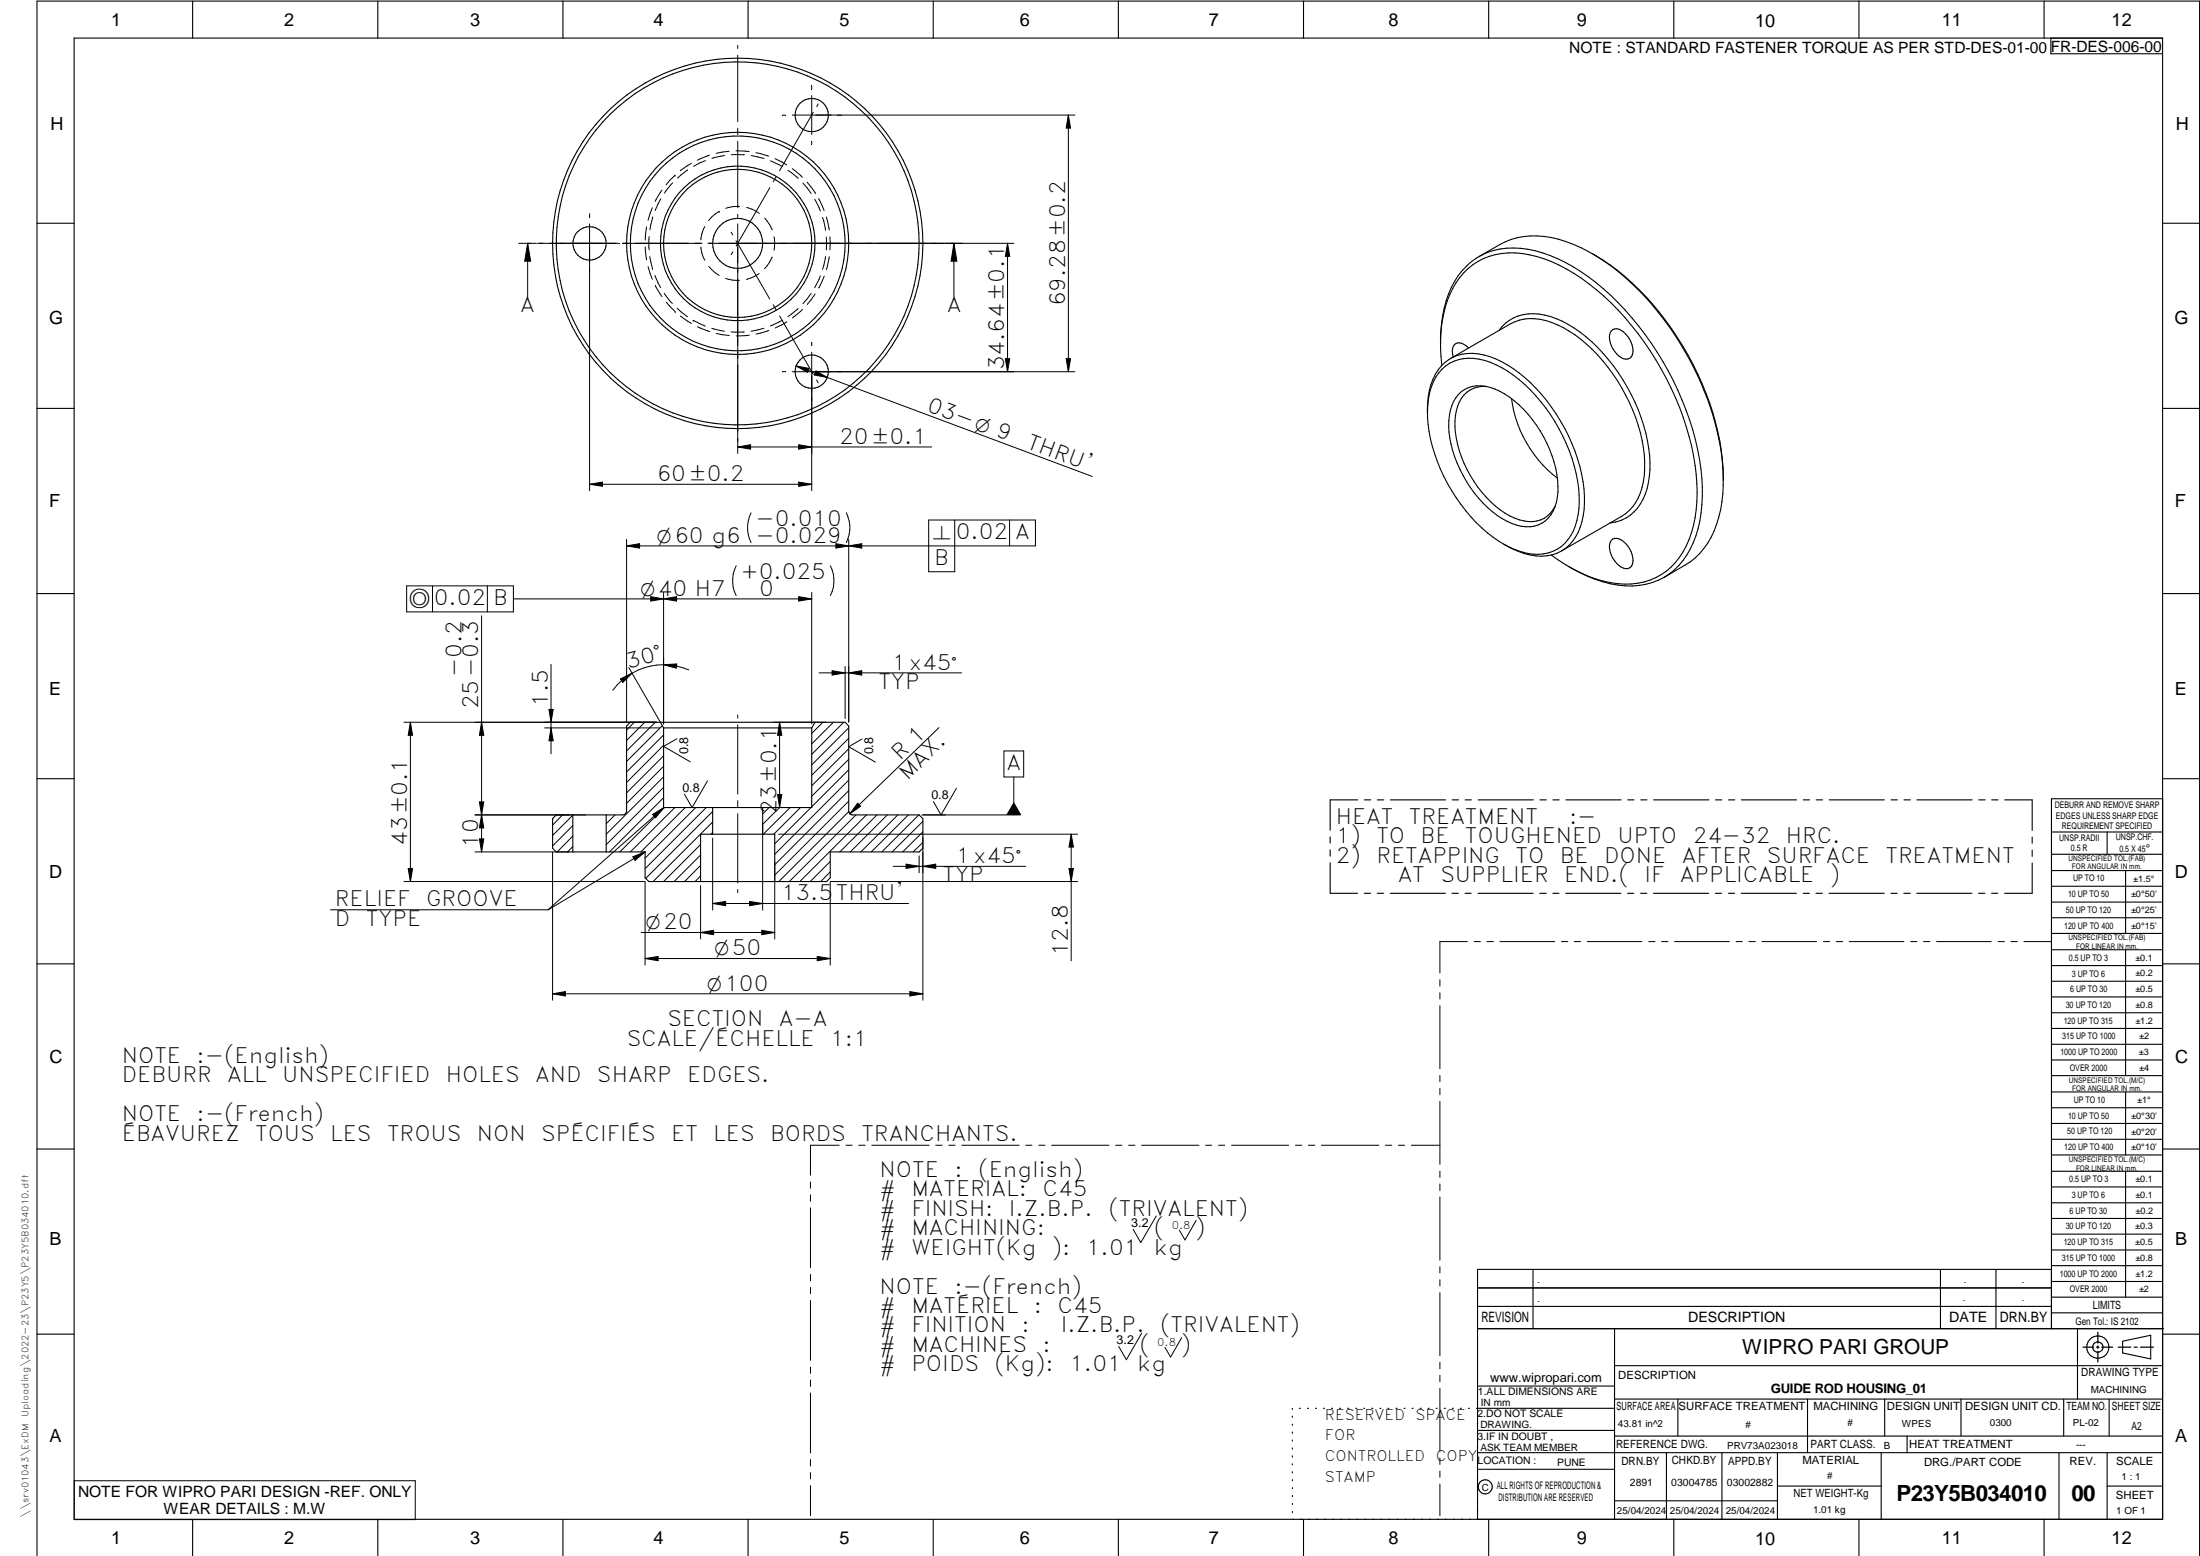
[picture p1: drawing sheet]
<svg xmlns="http://www.w3.org/2000/svg" width="594mm" height="420mm" viewBox="0 0 594 420" stroke-linecap="round" stroke-linejoin="round" font-family="sans-serif">
<g fill="none" stroke="#000" stroke-width=".3">
<path d="M20 10.3h564v400h-564zM52 .3v10M102 .3v10M152 .3v10M202 .3v10M252 .3v10M302 .3v10M352 .3v10M402 .3v10M452 .3v10M502 .3v10M552 .3v10"/>
<path d="M553.8 10.3v4.2h30.2M10 60.3h10M399.4 69.3a28.4 28.4 0 0 1 12-5.4 30.1 30.1 0 0 1 19.6 5.2 74.6 74.6 0 0 1 26.7 30.9 68.7 68.7 0 0 1 7.6 30.9 28 28 0 0 1-6.3 18.6l-2.6 2.2-7 4.2M430 68.5a70.4 70.4 0 0 1 25.9 27.5 70.8 70.8 0 0 1 9.5 32.9M584 60.3h10M389 92.2a29.3 29.3 0 0 1 5.9-19.2 17.6 17.6 0 0 1 15.7-5.9 39.8 39.8 0 0 1 20.3 9.2 81.4 81.4 0 0 1 28.4 50.3 37.6 37.6 0 0 1-2.9 21.7 18.6 18.6 0 0 1-7 7.6M389.3 98.7a35.5 35.5 0 0 1 3-20.8 17.8 17.8 0 0 1 20.7-9.1 44.3 44.3 0 0 1 20.1 11.1 80.7 80.7 0 0 1 24.6 45.8 38 38 0 0 1-2.3 21.7 17.8 17.8 0 0 1-20.4 10 39 39 0 0 1-16.1-7.5M389.4 99.7a11.2 11.2 0 0 1 11.5-2.4 32.3 32.3 0 0 1 15.2 11.2 44.2 44.2 0 0 1 10.4 27 15.4 15.4 0 0 1-5 12.1 12.1 12.1 0 0 1-12 .9 37.6 37.6 0 0 1-17.5-16 40.3 40.3 0 0 1-6.4-23.3 15.4 15.4 0 0 1 3.8-9.5zM391.7 96.8l16.2-9.4a13.5 13.5 0 0 1 12.7 .3 41.4 41.4 0 0 1 18.4 19 37.9 37.9 0 0 1 4.8 23.3 13 13 0 0 1-5.9 9.4l-16.2 9.4M396.6 94a2.99 2.99 0 0 0-3.5-1.2 3.1 3.1 0 0 0-.7 3.6M404.7 89.3a11.2 11.2 0 0 1 12.4-4.2 32.3 32.3 0 0 1 17.2 12 47.2 47.2 0 0 1 11.3 29.7 16.1 16.1 0 0 1-5.3 12.3 10.8 10.8 0 0 1-5.6 2.1M435.1 89.3a2.28 2.28 0 0 1 3.3 .3 6.4 6.4 0 0 1 2.3 6.4 2.1 2.1 0 0 1-3.5 .1 6.4 6.4 0 0 1-2.4-6.3z"/>
<path d="M10 110.3h10M385.4 111.4a18.4 18.4 0 0 1 3.8-12.6 11.8 11.8 0 0 1 13-2.5 37.6 37.6 0 0 1 18 15.5 44.3 44.3 0 0 1 7.7 24 15.8 15.8 0 0 1-5.1 12.2l-1.1 .8M393.8 106.5a8.4 8.4 0 0 1 9.8-1.5 29.7 29.7 0 0 1 14.9 16.4 22.5 22.5 0 0 1 1.4 15.5 7.9 7.9 0 0 1-10.3 4.9 27.1 27.1 0 0 1-14.5-13.4 27 27 0 0 1-3.7-16.3 10.8 10.8 0 0 1 2.4-5.6zM401.4 104.4a7.5 7.5 0 0 0-8.1 6.5 25.3 25.3 0 0 0 3.7 17.5 26.8 26.8 0 0 0 12 11.5 8.2 8.2 0 0 0 9.7-1.4l1.3-1.9M408.2 107.7a32.5 32.5 0 0 0 12.3 21.4M584 110.3h10M406 146.9a17.9 17.9 0 0 0 13.1 2.9l2.6-1M423.6 153a31.1 31.1 0 0 0 19 5.1 18.1 18.1 0 0 0 6.8-2.2M435.1 145.9a2.34 2.34 0 0 1 3.3 .3 6.3 6.3 0 0 1 2.3 6.4 1.89 1.89 0 0 1-2.9 .5 6.5 6.5 0 0 1-3-6.8zM10 160.3h10M584 160.3h10M169.2 196l1-1h58l1 1v23a1.01 1.01 0 0 0 1 1h18l1 1.1v8l-1 .9h-24v7l-1 1h-48l-1-1v-7h-24l-1-.9v-8l1-1.1h18a1.01 1.01 0 0 0 1-1z"/>
<path d="M178.3 195l.9 1.6M179.2 196.6v21.5h40v-21.5M179.2 196.6h40M220.1 195l-.9 1.6M10 210.3h10M192.4 218.1v7.2M205.9 218.1v7.2M366.6 216h-7.4v8.2M368.5 216h1.7M371.9 216h1.8M375.4 216h14.9M392.1 216h1.8"/>
<path d="M395.6 216h1.7M399.2 216h14.9M415.8 216h1.8M419.3 216h1.7M422.9 216h14.9M439.5 216h1.7M443.1 216h1.6M446.5 216h15M463.2 216h1.7M466.8 216h1.7M470.2 216h14.9M487 216h1.6"/>
<path d="M490.4 216h1.8M493.9 216h14.9M510.7 216h1.7M514.1 216h1.8M517.6 216h14.9M534.3 216h1.8M537.8 216h1.7M541.4 216h7.4v8.2M584 215.7h-30v143.1M584 210.3h10M154.7 220v10M163.7 220v10"/>
<path d="M189.2 238v-12.7h20v12.7M359.2 226v1.7M359.2 229.5v1.7M359.2 233v8.2h7.4M548.8 233v8.2h-7.5M548.8 226v1.7M548.8 229.5v1.7M554 224.7h30M554 230.7h30M554 235.1h30M554 239.3h30M569 224.7v6"/>
<path d="M574 235.1v17M368.4 241.2h1.7M371.9 241.2h1.7M375.4 241.2h14.9M392.1 241.2h1.7M395.6 241.2h1.7M399.1 241.2h14.9M415.8 241.2h1.7M419.3 241.2h1.7M422.8 241.2h14.9M439.5 241.2h1.7M443 241.2h1.7"/>
<path d="M446.5 241.2h14.9M463.2 241.2h1.7M466.7 241.2h1.7M470.2 241.2h14.9M486.9 241.2h1.7M490.4 241.2h1.7M493.9 241.2h14.9M510.6 241.2h1.7M514.1 241.2h1.7M517.6 241.2h14.9M534.3 241.2h1.7M537.8 241.2h1.7"/>
<path d="M554 243.6h30M554 247.8h30M554 252.1h30M554 256.5h30M574 256.5v33.9M10 260.3h10M554 260.7h30M554 265h30M554 269.2h30M554 273.5h30M554 277.7h30M584 260.3h10"/>
<path d="M554 282h30M554 286.2h30M554 290.4h30M554 294.9h30M554 299.1h30M574 294.9v17M10 310.3h10M554 303.4h30M554 307.6h30M554 311.9h30M554 316.3h30M574 316.3v34"/>
<path d="M584 310.3h10M554 320.5h30M554 324.8h30M554 329h30M554 333.2h30M554 337.5h30M399 358.8h185.2M399 352.8h155M399 347.8h155M414 342.8v16M436 358.8v51.5M524 342.8v16"/>
<path d="M539 342.8v16M554 341.8h30M554 346h30M554 350.3h30M554 354.5h30M554 342.8h-155v67.5M561 358.8v19M10 360.3h10M399 374.3h37M436 377.8h148M453.1 377.8v10M488.1 377.8v14.5"/>
<path d="M508.9 377.8v10M529.5 377.8v10M557.3 377.8v10M569.5 377.8v10M573.2 362.2l7.6-1.6v6.3l-7.6-1.6zM584 368.8h-148M584 360.3h10M349 380.3v.3M349 382.4v.3M349 384.6v.3M349 386.7v.3M349 388.8v.3"/>
<path d="M349 391v.3M349 393.1v.3M349 395.3v.3M349 397.4v.3M349 399.5v.3M350.9 380.3h.2M353.1 380.3h.2M355.2 380.3h.3M357.4 380.3h.3M359.6 380.3h.3M361.7 380.3h.3M363.9 380.3h.3"/>
<path d="M366.1 380.3h.3M368.3 380.3h.2M370.4 380.3h.3M372.6 380.3h.3M374.8 380.3h.3M376.9 380.3h.4M379.1 380.3h.3M381.3 380.3h.3M383.4 380.3h.4M385.6 380.3h.3M387.8 380.3h.3M390 380.3h.3"/>
<path d="M392.2 380.3h.3M394.3 380.3h.3M396.5 380.3h.3M398.7 380.3h37.3M399 396.7h37M399 392.3h185M399 386.2h37M436 387.8h148M450 392.3v18M465 392.3v18M480 392.3v18M508 392.3v18"/>
<path d="M515 387.8v4.5M556 392.3v18M569 392.3v18M52 410.3v9.7M102 410.3v9.7M152 410.3v9.7M202 410.3v9.7M252 410.3v9.7M302 410.3v9.7M349 401.7v.3M349 403.8v.4M349 406v.3"/>
<path d="M349 408.1v.3M352 410.3v9.7M402 410.3v9.7M436 405.3h44M452 410.3v9.7M480 401.3h28M502 410.3v9.7M552 410.3v9.7M569 401.3h15M10 420v-419.7h584v419.7"/>
<circle cx="219.2" cy="31.1" r="4.5"/>
<circle cx="159.2" cy="65.7" r="4.5"/>
<circle cx="199.2" cy="65.7" r="6.8"/>
<circle cx="199.2" cy="65.7" r="30"/>
<circle cx="199.2" cy="65.7" r="49"/>
<circle cx="199.2" cy="65.7" r="29"/>
<circle cx="199.2" cy="65.7" r="20"/>
<circle cx="199.2" cy="65.7" r="50"/>
<circle cx="199.2" cy="65.7" r="20.9"/>
<circle cx="219.2" cy="100.4" r="4.5"/>
<circle cx="566.5" cy="363.7" r="1.39"/>
<circle cx="566.5" cy="363.8" r="3"/>
<circle cx="401.1" cy="401.5" r="1.9"/>
</g>
<g fill="none" stroke="#000" stroke-width=".27">
<path d="M199.2 12.2v.9M199.2 14.9v18M199.2 34.6v1.8M199.2 38.1v18M211.4 31.1h.6M219.2 23.2v.8M219.2 38.2v.7M219.2 25.8v10.5M219.6 30.3l-9.1 15.8M220.9 28.1l-.4 .7M288.5 31.1l.6 3.5h-1.2zM288.5 31.1v69.3"/>
<path d="M290.3 31.1h-76.4M159.2 57.7v.1M159.2 57.9v.7M176.1 56.1l-1.1 3.4M176.3 58.6l-.8 3.5M178.4 53.7l-1.5 3.2M178.8 51.4l-1.9 3M181.6 49.4l-2.2 2.8M182.3 47.3l-2.4 2.6M182.3 47.3h.1M185.7 45.9l-2.7 2.2M186.7 44.1l-3 2"/>
<path d="M190.5 43.4l-3.2 1.5M191.6 41.9l-3.3 1.4M194.2 57.1h.1M194.2 57.1l-1.1 .7-1.8 1.8M195.7 42l-3.5 .8M196.9 40.9l-3.5 .5M197.5 41.8h3.5M198.7 40.7l3.6 .2M199.2 57.9v.8M199.7 55.8a8.8 8.8 0 0 0-3.7 .5M201.6 56a8.3 8.3 0 0 1 3.4 1.6M202.9 42l3.4 .8"/>
<path d="M204.1 41.2l3.5 1M206.5 58.9l1.3 1.8 .7 1.4M207.9 50.7l-9.1 15.7M208 43.4l3.2 1.6M209.3 42.8l3.1 1.7M209.6 47.6l-.8 1.5M212.8 46l2.8 2.2M213.9 45.6l2.8 2.3M216.8 49.4l2.2 2.8M217.9 49.2l2.2 2.8M220 53.8l1.5 3.2M220.1 52h.1"/>
<path d="M221.1 53.6l1.4 3.3M222.1 58.7l.8 3.5M223.1 58.6l.8 3.5M140.1 65.7h4.8M142.5 65.7l.8 4.8h-1.6zM142.5 65.7v14.4M145.1 65.7h21.9M159.2 60.5v72M168.1 65.7h21.5M174.2 66.7l.4 3.5M174.6 61.3l-.4 3.5M175 72l1.1 3.4"/>
<path d="M175.3 63.9v3.5M175.5 69.3l.7 3.4M176.9 74.5l1.5 3.1M176.9 77l1.9 3.1M179.4 79.2l2.2 2.8M189.3 66.7a8 8 0 0 0 1 3.6M190.3 61.2a7.9 7.9 0 0 0-1 3.6M191.4 71.9l1.7 1.8 1.1 .7M196 75.2l1.9 .4 1.8 .1M197.4 62.7l.5 .7M197.9 68l-.5 .7M198.7 65l9.1 15.7"/>
<path d="M199.2 60.5v61.9M205 73.9l-2 1.1-1.4 .4M208.5 69.4l-.7 1.3-1.3 1.9M209 63.9a7.9 7.9 0 0 1 0 3.7M219 79.2l-2.2 2.8M220.1 79.4l-2.1 2.8M221.5 74.5l-1.5 3.2M222.6 74.5l-1.5 3.3M222.9 69.3l-.8 3.4M223.1 64v3.5M223.9 69.3l-.7 3.5M224.1 63.9v3.6"/>
<path d="M257.6 65.7l.8 4.8h-1.6zM257.6 65.7v14.4M272.1 65.7l.6 3.5h-1.2zM272.1 65.7v34.7M273.8 65.7h-82.6M179.9 81.6l2.4 2.5M182.3 84.2h.1M182.9 83.3l2.7 2.2M183.8 85.4l2.9 1.9M187.2 86.5l3.3 1.6M187.2 86.5h.1M188.3 88.2l3.3 1.3"/>
<path d="M192.2 88.6l3.4 .9M193.4 90l3.5 .6M197.4 89.6l3.6 .1M202.3 90.5l-3.5 .2M206.3 88.6l-3.5 .9M207.6 89.2l-3.4 1M208.8 82.3l.8 1.5M210.5 85.3l9.1 15.8M211.2 86.5l-3.2 1.5M212.5 86.9l-3.2 1.7M215 98.8l8.4 3.1M215 98.8l3.5 .7-.4 1z"/>
<path d="M215.5 83.3l-2.7 2.2M216.7 83.5l-2.7 2.4M219.2 92.5v.7M219.2 95.1v37.4M271.5 96.9h1.2l-.6 3.5zM287.9 96.9h1.2l-.6 3.5zM211.4 100.4h.6M213.9 100.4h76.4M220.3 100.2l3.1 1.7-3.5-.6zM220.5 102.6l.4 .8M223.4 101.9l71.5 26.8M159.2 130.8l3.5-.6v1.1z"/>
<path d="M159.2 130.8h60M199.2 120.7h52.4M199.2 120.7l3.5-.6v1.2zM202.8 138.5a9 9 0 0 0 0 8M215.7 130.2l3.5 .6-3.5 .5zM215.7 120.1l3.5 .6-3.5 .6zM228.6 138.5a9 9 0 0 1 0 8M109.8 158.2h28.8v7h-28.8zM116.8 158.2v7M131.6 158.2v7M169.2 145.7v49.3M169.2 147.4l3.5-.6v1.2z"/>
<path d="M179.2 160v35.5M198.8 152.8a9 9 0 0 0 0 8M219.2 160v35.5M224.2 152.8a9 9 0 0 1 0 8M225.7 146.8v1.2l7-1.2v1.2zM229.2 145.7v49.3M257.8 140.4v14h-7v-14h28.8v7h-110.4M272.6 140.4v7M130 166.3v63.7M138.6 161.7h80.6M148.8 179.4v24.1M175.7 161.1v1.2l7-1.2v1.2z"/>
<path d="M179.2 179.5l3.5-.2-.1 1.1zM215.7 161.1l3.5 .6-3.5 .6zM228.2 180v14M109.1 195h68.2M110.8 195v43M110.8 195l.6 3.5h-1.2zM130 195l.6 3.5h-1.2zM147.1 196.6h31M148.2 191.6h1.2l-.6 3.4zM148.8 196.6l.6 3.4h-1.2zM167.5 183.3l3.2-1.5-2.5 2.5zM169.8 180.3l8.5 14.6"/>
<path d="M170.7 181.8a17 17 0 0 0-5.2 4.6M171.3 195l-2.1 2.1M174.1 195l-4.9 4.9M176.9 195l-7.7 7.8M178.9 196l-9.7 9.6M179.2 198.5l-10 9.9M182.8 199.5l-3.6 2 7.2 4.2M186 180.9a17.1 17.1 0 0 0-15.3 .9M199.2 193v.9M199.2 195.7v18.7M208.8 195h14.3M210.5 195v23.1"/>
<path d="M210.5 195l.6 3.5h-1.1zM221.2 181.7h38.5M222.2 195l-3 3M224.7 181.1l3.5 .6-3.5 .6zM225 195l-5.8 5.9M227.8 195l-8.6 8.7M229.2 196.5l-10 10M229.2 199.3l-10 10M229.2 181.7l3.5-.6v1.2zM232.8 199.6l-3.6 2 7.2 4.2M253.6 196.5l-24.1 23.3M129.4 216.5l1.2 7.1h-1.2l1.2-7.1z"/>
<path d="M176.2 219.9l3.1-1.8-2.3 2.7zM179.2 215.4l-14.6 14.6M179.2 209.8l-15.5 15.5M179.2 212.6l-15.5 15.5M179.2 201.3l-10 10M179.2 204.1l-10 10M179.2 206.9l-10 10M179.3 218.1l-31.3 27.6M179.4 218.1l-12 11.9M182.2 218.1l-12 11.9M185 218.1l-11.9 11.9M187.9 218.1l-13.7 13.6"/>
<path d="M190.7 218.1l-16.5 16.5M191 210.9l-4.1 7.2-2.1-3.6M192.4 219.1l-18 18.1M199.2 216.2v1.7M199.2 219.7v18.7M207.7 218.1l-1.8 1.7M210 214.5h1.1l-.6 3.6zM210.5 218.1l-4.6 4.5M213.4 218.1l-7.3 7.2M216.1 218.1l-7.1 7.2M219 218.1l-9.8 9.7M229.2 216.3l-20 20"/>
<path d="M229.2 202.2l-10 10M229.2 205l-10 10M229.2 207.9l-10 9.9M229.2 210.7l-20 20M229.2 213.5l-20 20M229.2 219.1l-18.9 18.9M231.6 216.9l.8 .8-2.9 2.1zM258.3 212.9l-4.2 7.1-2.1-3.5M271.1 202.8h5.3v7h-5.3zM273.8 209.8v10.2M109.1 238h65.1M110.2 234.5h1.2l-.6 3.5z"/>
<path d="M128.3 220h29.9M128.3 230h25.4M129.4 226.5h1.2l-.6 3.5zM149.2 230.1v40M151.9 220l-2.7 2.8M154.7 220.1l-5.5 5.5M154.7 222.9l-5.5 5.5M154.7 225.8l-4.3 4.2M154.7 228.6l-1.5 1.4M166.1 220l-2.4 2.4M170.9 231.4l3.3-1.4-2.7 2.3zM174.2 238.1v22.5"/>
<path d="M174.2 230l-26.2 15.7h-58.8M189.2 236.5l-1.5 1.5M189.2 233.7l-4.3 4.3M189.2 228l-10 10M189.2 230.9l-7.2 7.1M189.2 239.1v14.4M192.4 222l-16 16M192.4 224.8l-.4 .5M192.4 226.3v19.4M205.9 222.7v23M209.2 232.7v20.8M210.3 225.3h80.7"/>
<path d="M224.2 235.5l-2.6 2.5M224.2 232.6l-5.4 5.4M224.2 238.1v22.5M224.2 238h66.8M231.1 220l-18 18M234 220l-18 18M236.8 220l-10 10M239.6 220l-10 10M241.2 233.9h35.8M242.4 220l-10 10M244.7 233.3l3.5 .6-3.5 .6zM245.3 220l-10 10"/>
<path d="M248.1 220l-10 10M248.2 231.1v4.6M248.9 220h26.6M249.2 227.5l-2.6 2.5M249.2 224.6l-5.5 5.4M249.2 221.8l-8.3 8.2M249.2 233.9l3.5-.6v1.2zM249.2 226.1v44M288.7 234.5h1.1l-.5 3.5zM289.3 225.3l.5 3.4h-1.1zM289.3 225.3v34.2M173.2 251.8h36"/>
<path d="M174.2 258.8l3.5-.5v1.1zM174.2 258.8h50M189.2 251.8l3.5-.6v1.2zM192.4 244h53M192.4 244l3.6-.6v1.2zM199.2 240.2v.8M202.4 243.4l3.5 .6-3.5 .6zM205.7 251.2l3.5 .6-3.5 .6zM220.7 258.3l3.5 .5-3.5 .6zM396.2 254.3h-7.4v8.5M398.1 254.3h1.6M401.5 254.3h1.8"/>
<path d="M405 254.3h14.8M421.6 254.3h1.7M425.1 254.3h1.7M428.6 254.3h14.8M445.2 254.3h1.7M448.7 254.3h1.7M452.2 254.3h14.8M468.8 254.3h1.7M472.3 254.3h1.7M475.8 254.3h14.8M492.4 254.3h1.7M495.8 254.3h1.8"/>
<path d="M499.4 254.3h14.7M516 254.3h1.6M519.4 254.3h1.8M522.9 254.3h14.8M539.5 254.3h1.7M543 254.3h1.7M546.5 254.3h7.4M149.2 268.4h100M149.2 268.4l3.5-.6v1.1zM245.7 267.8l3.5 .6-3.5 .5zM388.8 264.5v1.8M388.8 268.1v1.6"/>
<path d="M388.8 271.6v17M388.8 290.4v1.7M388.8 293.9v1.7M388.8 297.4v17M218.9 319.2v1.6M226.6 309.2h-7.7v8.1M228.4 309.2h1.7M231.9 309.2h1.7M235.4 309.2h15.5M252.7 309.2h1.7M256.2 309.2h1.7M259.7 309.2h15.5"/>
<path d="M277 309.2h1.7M280.5 309.2h1.7M284 309.2h15.5M301.2 309.2h1.8M304.8 309.2h1.7M308.3 309.2h15.5M325.5 309.2h1.7M329.1 309.2h1.6M332.6 309.2h15.4M349.8 309.2h1.7M353.3 309.2h1.7M356.8 309.2h15.5"/>
<path d="M374.1 309.2h1.7M377.6 309.2h1.7M381.1 309.2h7.7M388.8 316.2v1.7M388.8 319.7v1.7M218.9 322.6v1.8M218.9 326.1v16.2M312.2 328.3l-4.1 7.2-2.1-3.6M323 329.6l-3 5.2-1.5-2.6M388.8 323.2v17.1M218.9 344.1v1.8M218.9 347.6v1.7"/>
<path d="M218.9 351.2v16.1M308.3 360l-4.1 7.2-2.1-3.6M388.8 342.1v1.6M388.8 345.6v1.7M388.8 349v17.1M218.9 369.1v1.7M218.9 372.6v1.8M218.9 376.1v16.2M319.1 361.2l-3 5.2-1.5-2.6M388.8 367.9v1.7M388.8 371.4v1.7M388.8 374.9v17"/>
<path d="M20.1 399.8h92v10.5h-92zM218.9 394.1v1.8M218.9 397.6v1.7M388.8 393.7v1.7M388.8 397.2v1.7M218.9 401.2v8.1M388.8 400.7v8.6"/>
</g>
<path d="M566.5 359.7v3M562.5 363.8h2.9M566.1 363.8h.7M566.5 363.4v.7M566.5 364.9v2.8M567.6 363.8h2.9M572 363.8h3.4M576.3 363.8h.8M578 363.8h3.5" fill="none" stroke="#000" stroke-width=".34"/>
<g fill="#000">
<path d="M288.5 31.1l.6 3.5h-1.2zM142.5 65.7l.8 4.8h-1.6zM257.6 65.7l.8 4.8h-1.6zM272.1 65.7l.6 3.5h-1.2zM271.5 96.9h1.2l-.6 3.5zM287.9 96.9h1.2l-.6 3.5zM215 98.8l3.5 .7-.4 1zM220.3 100.2l3.1 1.7-3.5-.6zM159.2 130.8l3.5-.6v1.1zM199.2 120.7l3.5-.6v1.2zM215.7 130.2l3.5 .6-3.5 .5zM215.7 120.1l3.5 .6-3.5 .6z"/>
<path d="M169.2 147.4l3.5-.6v1.2zM225.7 146.8l3.5 .6-3.5 .6zM229.2 147.4l3.5-.6v1.2zM175.7 161.1l3.5 .6-3.5 .6zM179.2 161.7l3.5-.6v1.2zM215.7 161.1l3.5 .6-3.5 .6zM110.8 195l.6 3.5h-1.2zM130 195l.6 3.5h-1.2zM148.2 191.6h1.2l-.6 3.4zM167.5 183.3l3.2-1.5-2.5 2.5zM179.2 179.5l3.5-.2-.1 1.1zM210.5 195l.6 3.5h-1.1z"/>
<path d="M224.7 181.1l3.5 .6-3.5 .6zM229.2 181.7l3.5-.6v1.2zM129.4 216.5h1.2l-.6 3.5zM148.8 196.6l.6 3.4h-1.2zM210 214.5h1.1l-.6 3.6zM231.6 216.9l.8 .8-2.9 2.1zM110.2 234.5h1.2l-.6 3.5zM129.4 226.5h1.2l-.6 3.5zM130 220l.6 3.6h-1.2zM170.9 231.4l3.3-1.4-2.7 2.3zM176.2 219.9l3.1-1.8-2.3 2.7zM244.7 233.3l3.5 .6-3.5 .6z"/>
<path d="M249.2 233.9l3.5-.6v1.2zM273.8 216.5l2 3.5h-4.1zM288.7 234.5h1.1l-.5 3.5zM289.3 225.3l.5 3.4h-1.1zM174.2 258.8l3.5-.5v1.1zM189.2 251.8l3.5-.6v1.2zM192.4 244l3.6-.6v1.2zM202.4 243.4l3.5 .6-3.5 .6zM205.7 251.2l3.5 .6-3.5 .6zM220.7 258.3l3.5 .5-3.5 .6zM149.2 268.4l3.5-.6v1.1zM245.7 267.8l3.5 .6-3.5 .5z"/>
</g>
<g font-size="6">
<text x="512.1" y="405.2">P23Y5B034010</text>
<text x="559.4" y="405.2">00</text>
</g>
<g font-size="5.7">
<text x="287.6" y="82.7" transform="rotate(-90 287.6 82.7)">69.28±0.2</text>
<text x="140.5" y="84.3">A</text>
<text x="255.6" y="84.3">A</text>
<text x="271.2" y="100" transform="rotate(-90 271.2 100)">34.64±0.1</text>
<text x="250" y="110.9" transform="rotate(20 250 110.9)">03-O 9</text>
<text x="226.6" y="119.8">20±0.1</text>
<text x="276.9" y="121" transform="rotate(20 276.9 121)">THRU'</text>
<text x="177.3" y="129.9">60±0.2</text>
<text x="204" y="142">-0.010</text>
<text x="258.1" y="145.7">0.02 A</text>
<text x="252.3" y="152.7">B</text>
<text x="200" y="156.3">+0.025</text>
<text x="205" y="160.8">0</text>
<text x="117.2" y="163.4">0.02 B</text>
<text x="124.6" y="182.8" transform="rotate(-90 124.6 182.8)">-0.2</text>
<text x="169.7" y="180.6" transform="rotate(-15 169.7 180.6)">30°</text>
<text x="240.8" y="180.8">1x45v</text>
<text x="129.2" y="191.5" transform="rotate(-90 129.2 191.5)">25-0.3</text>
<text x="147.9" y="190.8" transform="rotate(-90 147.9 190.8)">1.5</text>
<text x="237.2" y="186.1">TYP</text>
<text x="243.1" y="205.4" transform="rotate(-44 243.1 205.4)">R 1</text>
<text x="271.8" y="208">A</text>
<text x="245" y="210.8" transform="rotate(-44 245 210.8)">MAX.</text>
<text x="209.7" y="219.9" transform="rotate(-90 209.7 219.9)">23±0.1</text>
<text x="360.7" y="222.5">HEAT</text>
<text x="360.7" y="227.7">1)</text>
<text x="371.7" y="227.7">TO</text>
<text x="380.5" y="222.5">TREATMENT</text>
<text x="383.6" y="227.7">BE</text>
<text x="395.6" y="227.7">TOUGHENED</text>
<text x="423.7" y="222.5">:-</text>
<text x="436.7" y="227.7">UPTO</text>
<text x="457.1" y="227.7">24-32</text>
<text x="482.3" y="227.7">HRC.</text>
<text x="110" y="228.4" transform="rotate(-90 110 228.4)">43±0.1</text>
<text x="129.2" y="229" transform="rotate(-90 129.2 229)">10</text>
<text x="258.1" y="233">1x45v</text>
<text x="360.7" y="233">2)</text>
<text x="371.7" y="233">RETAPPING</text>
<text x="409.3" y="233">TO</text>
<text x="421.2" y="233">BE</text>
<text x="433.2" y="233">DONE</text>
<text x="454.2" y="233">AFTER</text>
<text x="477.1" y="233">SURFACE</text>
<text x="509.1" y="233">TREATMENT</text>
<text x="254.5" y="238.3">TYP</text>
<text x="377.4" y="238.2">AT</text>
<text x="388.9" y="238.2">SUPPLIER</text>
<text x="422.4" y="238.2">END.(</text>
<text x="444" y="238.2">IF</text>
<text x="453.6" y="238.2">APPLICABLE</text>
<text x="494.1" y="238.2">)</text>
<text x="90.5" y="244.8">RELIEF</text>
<text x="115" y="244.8">GROOVE</text>
<text x="210.9" y="243.1">13.5THRU'</text>
<text x="90.5" y="250">D</text>
<text x="98.8" y="250">TYPE</text>
<text x="288.4" y="258.2" transform="rotate(-90 288.4 258.2)">12.8</text>
<text x="180.2" y="277.2">SECTION</text>
<text x="210.3" y="277.2">A-A</text>
<text x="32.9" y="287">NOTE</text>
<text x="53.1" y="287">:-(English)</text>
<text x="169.2" y="282.4">SCALE/ÉCHELLE</text>
<text x="224.2" y="282.4">1:1</text>
<text x="32.9" y="292.3">DEBURR</text>
<text x="61.3" y="292.3">ALL</text>
<text x="76.2" y="292.3">UNSPECIFIED</text>
<text x="120.4" y="292.3">HOLES</text>
<text x="144.5" y="292.3">AND</text>
<text x="161.2" y="292.3">SHARP</text>
<text x="185.6" y="292.3">EDGES.</text>
<text x="32.9" y="302.8">NOTE</text>
<text x="53.1" y="302.8">:-(French)</text>
<text x="32.9" y="308">ÉBAVUREZ</text>
<text x="68.9" y="308">TOUS</text>
<text x="89.2" y="308">LES</text>
<text x="104.5" y="308">TROUS</text>
<text x="128.8" y="308">NON</text>
<text x="146.2" y="308">SPÉCIFIÉS</text>
<text x="181.2" y="308">ET</text>
<text x="192.6" y="308">LES</text>
<text x="208" y="308">BORDS</text>
<text x="232.6" y="308">TRANCHANTS.</text>
<text x="237.5" y="317.8">NOTE</text>
<text x="257.7" y="317.8">:</text>
<text x="264.1" y="317.8">(English)</text>
<text x="237.5" y="323">#</text>
<text x="246.1" y="323">MATERIAL:</text>
<text x="281.5" y="323">C45</text>
<text x="237.5" y="328.3">#</text>
<text x="246.1" y="328.3">FINISH:</text>
<text x="272.4" y="328.3">I.Z.B.P.</text>
<text x="299.3" y="328.3">(TRIVALENT)</text>
<text x="237.5" y="333.5">#</text>
<text x="246.1" y="333.5">MACHINING:</text>
<text x="311.6" y="333.5">(</text>
<text x="322.8" y="333.5">)</text>
<text x="237.5" y="338.8">#</text>
<text x="246.1" y="338.8">WEIGHT(Kg</text>
<text x="284" y="338.8">):</text>
<text x="293.3" y="338.8">1.01</text>
<text x="311.6" y="338.8">kg</text>
<text x="237.5" y="349.3">NOTE</text>
<text x="257.7" y="349.3">:-(French)</text>
<text x="237.5" y="354.5">#</text>
<text x="237.5" y="359.8">#</text>
<text x="246.1" y="354.5">MATÉRIEL</text>
<text x="246.1" y="359.8">FINITION</text>
<text x="275.8" y="359.8">:</text>
<text x="279.2" y="354.5">:</text>
<text x="285.6" y="354.5">C45</text>
<text x="286.4" y="359.8">I.Z.B.P.</text>
<text x="313.3" y="359.8">(TRIVALENT)</text>
<text x="237.5" y="365">#</text>
<text x="246.1" y="365">MACHINES</text>
<text x="281.5" y="365">:</text>
<text x="307.7" y="365.1">(</text>
<text x="318.9" y="365.1">)</text>
<text x="237.5" y="370.3">#</text>
<text x="246.1" y="370.3">POIDS</text>
<text x="268.5" y="370.3">(Kg):</text>
<text x="288.8" y="370.3">1.01</text>
<text x="307.1" y="370.3">kg</text>
</g>
<text font-size="5.6" x="470.5" y="365.5">WIPRO PARI GROUP</text>
<g font-size="5.4">
<text x="177.4" y="146.5">O60 g6 -0.029</text>
<text x="251.9" y="145.7">n</text>
<text x="172.9" y="160.8">O40 H7</text>
<text x="110.5" y="163.4">a</text>
<text x="174.4" y="250.9">O20</text>
<text x="192.9" y="258">O50</text>
<text x="190.9" y="267.5">O100</text>
</g>
<g font-size="4.9">
<text x="30" y="6.9">1</text>
<text x="76.7" y="6.9">2</text>
<text x="127" y="6.9">3</text>
<text x="176.5" y="6.9">4</text>
<text x="226.7" y="6.9">5</text>
<text x="275.4" y="6.9">6</text>
<text x="326.4" y="6.9">7</text>
<text x="375" y="6.9">8</text>
<text x="425.8" y="6.9">9</text>
<text x="473.9" y="7.3">10</text>
<text x="524.3" y="6.9">11</text>
<text x="570.2" y="6.9">12</text>
<text x="13.6" y="35.1">H</text>
<text x="587.6" y="35.1">H</text>
<text x="13.2" y="87.5">G</text>
<text x="587.2" y="87.5">G</text>
<text x="13.2" y="137">F</text>
<text x="587.2" y="137">F</text>
<text x="13.2" y="187.6">E</text>
<text x="587.2" y="187.6">E</text>
<text x="13.2" y="237">D</text>
<text x="587.2" y="237">D</text>
<text x="13.4" y="287.1">C</text>
<text x="587.4" y="287.1">C</text>
<text x="13.4" y="336.2">B</text>
<text x="587.4" y="336.2">B</text>
<text x="13.4" y="389.3">A</text>
<text x="587.4" y="389.3">A</text>
<text x="30" y="416.9">1</text>
<text x="76.7" y="416.9">2</text>
<text x="127" y="416.9">3</text>
<text x="176.5" y="416.9">4</text>
<text x="226.7" y="416.9">5</text>
<text x="275.4" y="416.9">6</text>
<text x="326.4" y="416.9">7</text>
<text x="375" y="416.9">8</text>
<text x="425.8" y="416.9">9</text>
<text x="473.9" y="417.3">10</text>
<text x="524.3" y="416.9">11</text>
<text x="570.2" y="416.9">12</text>
</g>
<g font-size="4.2">
<text x="423.7" y="14.3">NOTE : STANDARD FASTENER TORQUE AS PER STD-DES-01-00</text>
<text x="553.8" y="14">FR-DES-006-00</text>
<text x="21.1" y="404.3">NOTE FOR WIPRO PARI DESIGN -REF. ONLY</text>
<text x="44.2" y="408.8">WEAR DETAILS : M.W</text>
</g>
<g font-size="3.9">
<text x="400" y="357.1">REVISION</text>
<text x="455.9" y="357.1">DESCRIPTION</text>
<text x="526.4" y="357.1">DATE</text>
<text x="540" y="357.1">DRN.BY</text>
<text x="357.8" y="383.3">RESERVED</text>
<text x="382.3" y="383.3">SPACE</text>
<text x="357.8" y="388.9">FOR</text>
<text x="357.8" y="394.5">CONTROLLED</text>
<text x="387.8" y="394.5">COPY</text>
<text x="357.8" y="400">STAMP</text>
</g>
<text font-size="3.6" x="478.2" y="376.1">GUIDE ROD HOUSING_01</text>
<text font-size="3.5" x="402.4" y="373.3">www.wipropari.com</text>
<g font-size="3.4">
<text x="185.8" y="203.6" transform="rotate(-90 185.8 203.6)">0.8</text>
<text x="235.8" y="203.7" transform="rotate(-90 235.8 203.7)">0.8</text>
<text x="184.3" y="213.8">0.8</text>
<text x="251.5" y="215.9">0.8</text>
<text x="305.5" y="331.3">3.2</text>
<text x="301.5" y="363">3.2</text>
</g>
<g font-size="3.1">
<text x="565.1" y="353.5">LIMITS</text>
<text x="562" y="371.7">DRAWING TYPE</text>
<text x="437" y="372.3">DESCRIPTION</text>
<text x="436.5" y="380.8">SURFACE AREA</text>
<text x="453.3" y="380.8">SURFACE TREATMENT</text>
<text x="489.7" y="380.8">MACHINING</text>
<text x="509.5" y="380.8">DESIGN UNIT</text>
<text x="530.6" y="380.8">DESIGN UNIT CD.</text>
<text x="558" y="380.6">TEAM NO.</text>
<text x="570.3" y="380.7">SHEET SIZE</text>
<text x="575.6" y="386.1">A2</text>
<text x="436.4" y="391.1">REFERENCE DWG.</text>
<text x="437.8" y="395.5">DRN.BY</text>
<text x="451.4" y="395.4">CHKD.BY</text>
<text x="466.6" y="395.5">APPD.BY</text>
<text x="486.7" y="395.4">MATERIAL</text>
<text x="488.9" y="390.9">PART CLASS.</text>
<text x="515.6" y="390.9">HEAT TREATMENT</text>
<text x="519.6" y="395.9">DRG./PART CODE</text>
<text x="558.9" y="395.5">REV.</text>
<text x="571.4" y="395.6">SCALE</text>
<text x="484.3" y="404.2">NET WEIGHT-Kg</text>
<text x="571.4" y="404.7">SHEET</text>
</g>
<text font-size="3" x="579.5" y="230.1">°</text>
<g font-size="2.8">
<text x="316.4" y="331.8">0.8</text>
<text x="560.4" y="357.7">Gen Tol.: IS 2102</text>
<text x="312.5" y="363.4">0.8</text>
<text x="399.1" y="376.6">1.ALL DIMENSIONS ARE</text>
<text x="399" y="382.7">2.DO NOT SCALE</text>
<text x="399" y="388.7">3.IF IN DOUBT ,</text>
<text x="399" y="395.4">LOCATION :</text>
<text x="420.5" y="396">PUNE</text>
<text x="404.2" y="402">ALL RIGHTS OF REPRODUCTION &amp;</text>
<text x="440.1" y="401.2">2891</text>
<text x="451.3" y="401.2">03004785</text>
<text x="466.3" y="401.2">03002882</text>
<text x="404.7" y="405.4">DISTRIBUTION ARE RESERVED</text>
</g>
<g font-size="2.7">
<text x="564.6" y="376.2">MACHINING</text>
<text x="399.9" y="379.7">IN mm</text>
<text x="399.7" y="385.7">DRAWING.</text>
<text x="436.9" y="385.4">43.81 in^2</text>
<text x="471.4" y="385.5">#</text>
<text x="498.9" y="385">#</text>
<text x="513.6" y="385.3">WPES</text>
<text x="537.3" y="385.1">0300</text>
<text x="559.7" y="385.1">PL-02</text>
<text x="399.7" y="391.8">ASK TEAM MEMBER</text>
<text x="466.4" y="391.2">PRV73A023018</text>
<text x="508.7" y="391.2">B</text>
<text x="560.6" y="391.1">---</text>
<text x="493.4" y="399.5">#</text>
<text x="572.8" y="399.7">1 : 1</text>
<text x="400.1" y="402.5">C</text>
<text x="436.6" y="408.7">25/04/2024</text>
<text x="450.9" y="408.8">25/04/2024</text>
<text x="466" y="408.9">25/04/2024</text>
<text x="489.6" y="408.5">1.01 kg</text>
<text x="571.4" y="408.7">1 OF 1</text>
</g>
<g font-size="2.5">
<text x="554.9" y="218.3">DEBURR AND REMOVE SHARP</text>
<text x="555.2" y="221">EDGES UNLESS SHARP EDGE</text>
<text x="556.1" y="227.1">UNSP.RADII</text>
<text x="556.8" y="223.8">REQUIREMENT SPECIFIED</text>
<text x="571.4" y="226.9">UNSP.CHF.</text>
<text x="559.2" y="229.9">0.5 R</text>
<text x="572.3" y="230.1">0.5 X 45</text>
<text x="559.8" y="238">UP TO 10</text>
<text x="576.1" y="238.1">±1.5°</text>
<text x="558.5" y="242.2">10 UP TO 50</text>
<text x="575.5" y="242.3">±0°50'</text>
<text x="557.4" y="250.7">120 UP TO 400</text>
<text x="557.9" y="246.5">50 UP TO 120</text>
<text x="575.5" y="250.7">±0°15'</text>
<text x="575.5" y="246.5">±0°25'</text>
<text x="558.7" y="259.4">0.5 UP TO 3</text>
<text x="559.5" y="263.7">3 UP TO 6</text>
<text x="576.6" y="263.6">±0.2</text>
<text x="576.6" y="259.4">±0.1</text>
<text x="559" y="267.9">6 UP TO 30</text>
<text x="576.6" y="267.9">±0.5</text>
<text x="557.8" y="272.2">30 UP TO 120</text>
<text x="576.6" y="272.2">±0.8</text>
<text x="556.9" y="280.7">315 UP TO 1000</text>
<text x="557.3" y="276.4">120 UP TO 315</text>
<text x="576.6" y="276.4">±1.2</text>
<text x="577.7" y="280.7">±2</text>
<text x="556.4" y="284.9">1000 UP TO 2000</text>
<text x="577.6" y="284.9">±3</text>
<text x="558.9" y="289.2">OVER 2000</text>
<text x="577.7" y="289.3">±4</text>
<text x="560" y="297.9">UP TO 10</text>
<text x="577.1" y="297.9">±1°</text>
<text x="558.5" y="302.1">10 UP TO 50</text>
<text x="575.5" y="302.1">±0°30'</text>
<text x="557.4" y="310.6">120 UP TO 400</text>
<text x="558.2" y="306.3">50 UP TO 120</text>
<text x="575.5" y="310.6">±0°10'</text>
<text x="575.5" y="306.4">±0°20'</text>
<text x="558.8" y="319.2">0.5 UP TO 3</text>
<text x="559.4" y="323.4">3 UP TO 6</text>
<text x="576.6" y="319.2">±0.1</text>
<text x="576.6" y="323.5">±0.1</text>
<text x="558.9" y="327.7">6 UP TO 30</text>
<text x="576.7" y="327.7">±0.2</text>
<text x="557.8" y="332">30 UP TO 120</text>
<text x="576.6" y="332">±0.3</text>
<text x="556.8" y="340.5">315 UP TO 1000</text>
<text x="557.3" y="336.3">120 UP TO 315</text>
<text x="576.6" y="336.3">±0.5</text>
<text x="576.6" y="340.5">±0.8</text>
<text x="415.2" y="346.4">.</text>
<text x="530.3" y="346.5">.</text>
<text x="545.9" y="346.4">.</text>
<text x="556.2" y="344.7">1000 UP TO 2000</text>
<text x="576.6" y="344.7">±1.2</text>
<text x="415.2" y="351.5">.</text>
<text x="530" y="351.3">.</text>
<text x="545.9" y="351.4">.</text>
<text x="558.9" y="349">OVER 2000</text>
<text x="577.6" y="349">±2</text>
</g>
<g font-size="2.4">
<text x="7.7" y="382.7" transform="rotate(-90 7.7 382.7)">Uploading\2022-23\P23Y5\P23Y5B034010.dft</text>
<text x="7.7" y="409.8" transform="rotate(-90 7.7 409.8)">\\srv01043\ExDM</text>
</g>
<g font-size="2.1">
<text x="558.5" y="232.4">UNSPECIFIED TOL.(FAB)</text>
<text x="559.5" y="234.7">FOR ANGULAR IN mm.</text>
<text x="558.6" y="253.9">UNSPECIFIED TOL.(FAB)</text>
<text x="560.7" y="256.3">FOR LINEAR IN mm.</text>
<text x="558.7" y="292.3">UNSPECIFIED TOL.(M/C)</text>
<text x="559.6" y="294.7">FOR ANGULAR IN mm.</text>
<text x="558.7" y="313.7">UNSPECIFIED TOL.(M/C)</text>
<text x="560.6" y="316.1">FOR LINEAR IN mm.</text>
</g>
</svg>
